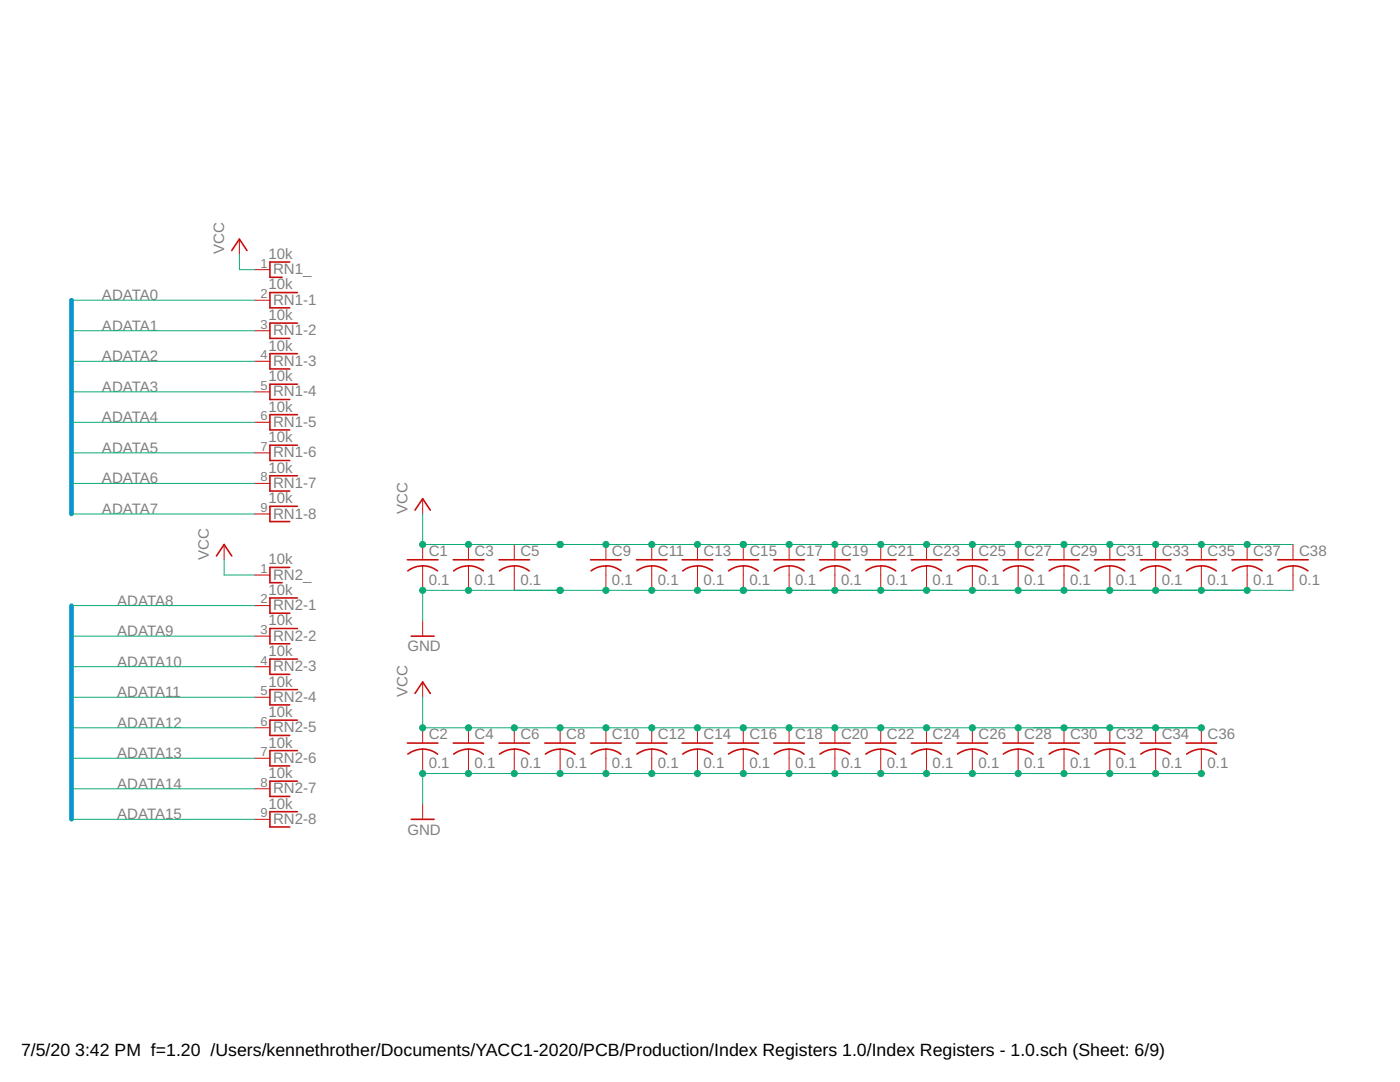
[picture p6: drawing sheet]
<svg xmlns="http://www.w3.org/2000/svg" width="279mm" height="216mm" viewBox="0 0 279 216" stroke-linecap="round" stroke-linejoin="round" font-family="sans-serif">
<g fill="none" stroke="#c90d0c" stroke-width=".32">
<path d="M46.2 50l1.6-2.3 1.5 2.3M57.8 52.3h-3.9v3h2.4M59.4 58.4h-5.5v3h3.9M59.4 64.5h-5.5v3h3.9M59.4 70.6h-5.5v3h3.9M59.4 76.7h-5.5v3h3.9M59.4 82.7h-5.5v3.1h3.9M59.4 88.8h-5.5v3.1h3.9M59.4 94.9h-5.5v3.1h3.9M43.2 110.9l1.5-2.3 1.5 2.3M57.8 113.2h-3.9v3.1h2.4M59.4 101h-5.5v3.1h3.9"/>
<path d="M59.4 119.3h-5.5v3.1h3.9M81.3 111.7h6.1M81.4 113.9a4.9 4.9 0 0 1 5.9 0M82.8 101.8l1.5-2.3 1.6 2.3M90.4 111.7h6.1M90.5 113.9a4.9 4.9 0 0 1 6 0M99.6 111.7h6.1M99.7 113.9a4.9 4.9 0 0 1 5.9 0M117.9 111.7h6.1M118 113.9a4.9 4.9 0 0 1 5.9 0M127 111.7h6.1M127.1 113.9a4.9 4.9 0 0 1 6 0"/>
<path d="M136.1 111.7h6.1M136.2 113.9a4.9 4.9 0 0 1 6 0M145.3 111.7h6.1M145.4 113.9a4.8 4.8 0 0 1 5.9 0M154.4 111.7h6.1M154.5 113.9a4.9 4.9 0 0 1 6 0M163.6 111.7h6.1M163.7 113.9a4.9 4.9 0 0 1 5.9 0M172.7 111.7h6.1M172.8 113.9a4.9 4.9 0 0 1 6 0M181.9 111.7h6.1M181.9 113.9a4.9 4.9 0 0 1 6 0"/>
<path d="M191 111.7h6.1M191.1 113.9a4.9 4.9 0 0 1 5.9 0M200.2 111.7h6M200.2 113.9a4.9 4.9 0 0 1 6 0M209.3 111.7h6.1M209.4 113.9a4.9 4.9 0 0 1 5.9 0M218.4 111.7h6.1M218.5 113.9a4.9 4.9 0 0 1 6 0M227.6 111.7h6.1M227.7 113.9a4.9 4.9 0 0 1 5.9 0M236.7 111.7h6.1M236.8 113.9a4.9 4.9 0 0 1 6 0"/>
<path d="M245.9 111.7h6M246 113.9a4.8 4.8 0 0 1 5.9 0M255 111.7h6.1M255.1 113.9a4.9 4.9 0 0 1 5.9 0M59.4 125.4h-5.5v3.1h3.9M59.4 131.5h-5.5v3.1h3.9M59.4 137.6h-5.5v3.1h3.9M82.1 126.9h4.5M82.8 138.4l1.5-2.3 1.6 2.3M59.4 143.7h-5.5v3h3.9M59.4 149.8h-5.5v3h3.9M59.4 155.9h-5.5v3h3.9"/>
<path d="M81.3 148.3h6.1M81.4 150.5a4.8 4.8 0 0 1 5.9 0M90.4 148.3h6.1M90.5 150.5a4.8 4.8 0 0 1 6 0M99.6 148.3h6.1M99.7 150.5a4.8 4.8 0 0 1 5.9 0M108.7 148.3h6.1M108.8 150.5a4.8 4.8 0 0 1 6 0M117.9 148.3h6.1M118 150.5a4.8 4.8 0 0 1 5.9 0M127 148.3h6.1M127.1 150.5a4.8 4.8 0 0 1 6 0"/>
<path d="M136.1 148.3h6.1M136.2 150.5a4.8 4.8 0 0 1 6 0M145.3 148.3h6.1M145.4 150.5a4.8 4.8 0 0 1 5.9 0M154.4 148.3h6.1M154.5 150.5a4.8 4.8 0 0 1 6 0M163.6 148.3h6.1M163.7 150.5a4.8 4.8 0 0 1 5.9 0M172.7 148.3h6.1M172.8 150.5a4.8 4.8 0 0 1 6 0M181.9 148.3h6.1M181.9 150.5a4.8 4.8 0 0 1 6 0"/>
<path d="M191 148.3h6.1M191.1 150.5a4.8 4.8 0 0 1 5.9 0M200.2 148.3h6M200.2 150.5a4.8 4.8 0 0 1 6 0M209.3 148.3h6.1M209.4 150.5a4.8 4.8 0 0 1 5.9 0M218.4 148.3h6.1M218.5 150.5a4.8 4.8 0 0 1 6 0M227.6 148.3h6.1M227.7 150.5a4.8 4.8 0 0 1 5.9 0M236.7 148.3h6.1M236.8 150.5a4.8 4.8 0 0 1 6 0"/>
<path d="M59.4 162h-5.5v3h3.9M82.1 163.5h4.5"/>
</g>
<g fill="none" stroke="#c90d0c" stroke-width=".2">
<path d="M47.8 47.7v3.1M50.8 53.8h3.1M50.8 59.9h3.1M50.8 66h3.1M50.8 72.1h3.1M50.8 78.2h3.1M50.8 84.3h3.1M50.8 90.4h3.1M50.8 96.5h3.1M84.3 99.5v3.1M44.7 108.6v3.1M50.8 102.6h3.1"/>
<path d="M50.8 114.7h3.1M84.3 108.6v3.1M84.3 112.9v4.9M93.5 108.6v3.1M93.5 112.9v4.9M102.6 108.6v3.1M102.6 112.9v4.9M120.9 108.6v3.1M120.9 112.9v4.9M130.1 108.6v3.1M130.1 112.9v4.9M139.2 108.6v3.1"/>
<path d="M139.2 112.9v4.9M148.3 108.6v3.1M148.3 112.9v4.9M157.5 108.6v3.1M157.5 112.9v4.9M166.6 108.6v3.1M166.6 112.9v4.9M175.8 108.6v3.1M175.8 112.9v4.9M184.9 108.6v3.1M184.9 112.9v4.9M194.1 108.6v3.1"/>
<path d="M194.1 112.9v4.9M203.2 108.6v3.1M203.2 112.9v4.9M212.3 108.6v3.1M212.3 112.9v4.9M221.5 108.6v3.1M221.5 112.9v4.9M230.6 108.6v3.1M230.6 112.9v4.9M239.8 108.6v3.1M239.8 112.9v4.9M248.9 108.6v3.1"/>
<path d="M248.9 112.9v4.9M258 108.6v3.1M258 112.9v4.9M50.8 120.8h3.1M50.8 126.9h3.1M50.8 133h3.1M50.8 139.1h3.1M84.3 123.9v3M84.3 136.1v3M50.8 145.2h3.1M50.8 151.3h3.1M50.8 157.4h3.1"/>
<path d="M84.3 145.2v3.1M84.3 149.5v4.8M93.5 145.2v3.1M93.5 149.5v4.8M102.6 145.2v3.1M102.6 149.5v4.8M111.8 145.2v3.1M111.8 149.5v4.8M120.9 145.2v3.1M120.9 149.5v4.8M130.1 145.2v3.1M130.1 149.5v4.8"/>
<path d="M139.2 145.2v3.1M139.2 149.5v4.8M148.3 145.2v3.1M148.3 149.5v4.8M157.5 145.2v3.1M157.5 149.5v4.8M166.6 145.2v3.1M166.6 149.5v4.8M175.8 145.2v3.1M175.8 149.5v4.8M184.9 145.2v3.1M184.9 149.5v4.8"/>
<path d="M194.1 145.2v3.1M194.1 149.5v4.8M203.2 145.2v3.1M203.2 149.5v4.8M212.3 145.2v3.1M212.3 149.5v4.8M221.5 145.2v3.1M221.5 149.5v4.8M230.6 145.2v3.1M230.6 149.5v4.8M239.8 145.2v3.1M239.8 149.5v4.8"/>
<path d="M50.8 163.5h3.1M84.3 160.4v3.1"/>
</g>
<path d="M14.3 59.9v42.7M14.3 120.8v42.7" fill="none" stroke="#0696d7" stroke-width=".93"/>
<g fill="none" stroke="#0dab76" stroke-width=".2">
<path d="M14.3 59.9h36.5M47.8 50.8v3h3M14.3 66h36.5M14.3 78.2h36.5M14.3 72.1h36.5M14.3 84.3h36.5M14.3 90.4h36.5M14.3 96.5h36.5M14.3 102.6h36.5M44.7 111.7v3h6.1M84.3 102.6v6h173.7M258 117.8h-173.7v6.1"/>
<path d="M14.3 120.8h36.5M14.3 126.9h36.5M14.3 133h36.5M14.3 139.1h36.5M84.3 139.1v6.1h155.5M14.3 145.2h36.5M14.3 151.3h36.5M14.3 157.4h36.5M239.8 154.3h-155.5v6.1M14.3 163.5h36.5"/>
</g>
<g fill="#0dab76" stroke="#0dab76" stroke-width=".2">
<circle cx="239.8" cy="108.6" r=".61"/>
<circle cx="230.6" cy="108.6" r=".61"/>
<circle cx="221.5" cy="108.6" r=".61"/>
<circle cx="212.3" cy="108.6" r=".61"/>
<circle cx="203.2" cy="108.6" r=".61"/>
<circle cx="194.1" cy="108.6" r=".61"/>
<circle cx="184.9" cy="108.6" r=".61"/>
<circle cx="175.8" cy="108.6" r=".61"/>
<circle cx="166.6" cy="108.6" r=".61"/>
<circle cx="157.5" cy="108.6" r=".61"/>
<circle cx="148.3" cy="108.6" r=".61"/>
<circle cx="139.2" cy="108.6" r=".61"/>
<circle cx="130.1" cy="108.6" r=".61"/>
<circle cx="120.9" cy="108.6" r=".61"/>
<circle cx="111.8" cy="108.6" r=".61"/>
<circle cx="93.5" cy="108.6" r=".61"/>
<circle cx="84.3" cy="108.6" r=".61"/>
<circle cx="248.9" cy="108.6" r=".61"/>
<circle cx="239.8" cy="145.2" r=".61"/>
<circle cx="230.6" cy="145.2" r=".61"/>
<circle cx="221.5" cy="145.2" r=".61"/>
<circle cx="212.3" cy="145.2" r=".61"/>
<circle cx="203.2" cy="145.2" r=".61"/>
<circle cx="194.1" cy="145.2" r=".61"/>
<circle cx="184.9" cy="145.2" r=".61"/>
<circle cx="175.8" cy="145.2" r=".61"/>
<circle cx="166.6" cy="145.2" r=".61"/>
<circle cx="157.5" cy="145.2" r=".61"/>
<circle cx="148.3" cy="145.2" r=".61"/>
<circle cx="139.2" cy="145.2" r=".61"/>
<circle cx="130.1" cy="145.2" r=".61"/>
<circle cx="120.9" cy="145.2" r=".61"/>
<circle cx="111.8" cy="145.2" r=".61"/>
<circle cx="102.6" cy="145.2" r=".61"/>
<circle cx="93.5" cy="145.2" r=".61"/>
<circle cx="84.3" cy="145.2" r=".61"/>
<circle cx="84.3" cy="117.8" r=".61"/>
<circle cx="93.5" cy="117.8" r=".61"/>
<circle cx="111.8" cy="117.8" r=".61"/>
<circle cx="120.9" cy="117.8" r=".61"/>
<circle cx="130.1" cy="117.8" r=".61"/>
<circle cx="148.3" cy="117.8" r=".61"/>
<circle cx="139.2" cy="117.8" r=".61"/>
<circle cx="157.5" cy="117.8" r=".61"/>
<circle cx="166.6" cy="117.8" r=".61"/>
<circle cx="175.8" cy="117.8" r=".61"/>
<circle cx="184.9" cy="117.8" r=".61"/>
<circle cx="194.1" cy="117.8" r=".61"/>
<circle cx="203.2" cy="117.8" r=".61"/>
<circle cx="212.3" cy="117.8" r=".61"/>
<circle cx="221.5" cy="117.8" r=".61"/>
<circle cx="230.6" cy="117.8" r=".61"/>
<circle cx="239.8" cy="117.8" r=".61"/>
<circle cx="248.9" cy="117.8" r=".61"/>
<circle cx="84.3" cy="154.3" r=".61"/>
<circle cx="93.5" cy="154.3" r=".61"/>
<circle cx="102.6" cy="154.3" r=".61"/>
<circle cx="111.8" cy="154.3" r=".61"/>
<circle cx="120.9" cy="154.3" r=".61"/>
<circle cx="130.1" cy="154.3" r=".61"/>
<circle cx="139.2" cy="154.3" r=".61"/>
<circle cx="148.3" cy="154.3" r=".61"/>
<circle cx="157.5" cy="154.3" r=".61"/>
<circle cx="166.6" cy="154.3" r=".61"/>
<circle cx="175.8" cy="154.3" r=".61"/>
<circle cx="184.9" cy="154.3" r=".61"/>
<circle cx="194.1" cy="154.3" r=".61"/>
<circle cx="203.2" cy="154.3" r=".61"/>
<circle cx="212.3" cy="154.3" r=".61"/>
<circle cx="221.5" cy="154.3" r=".61"/>
<circle cx="230.6" cy="154.3" r=".61"/>
<circle cx="239.8" cy="154.3" r=".61"/>
</g>
<g font-size="3.5">
<text x="4.2" y="210.7">7/5/20</text>
<text x="15" y="210.7">3:42 PM f=1.20 /Users/kennethrother/Documents/YACC1-2020/PCB/Production/Index Registers 1.0/Index Registers - 1.0.sch (Sheet: 6/9)</text>
</g>
<g font-size="3" fill="#808080">
<text x="44.7" y="50.8" transform="rotate(-90 44.7 50.8)">VCC</text>
<text x="53.6" y="51.7">10k</text>
<text x="20.4" y="59.9">ADATA0</text>
<text x="53.6" y="57.8">10k</text>
<text x="54.5" y="54.7">RN1_</text>
<text x="20.4" y="66">ADATA1</text>
<text x="53.6" y="63.9">10k</text>
<text x="54.5" y="60.8">RN1-1</text>
<text x="53.6" y="70">10k</text>
<text x="54.5" y="66.9">RN1-2</text>
<text x="20.4" y="72.1">ADATA2</text>
<text x="53.6" y="76">10k</text>
<text x="54.5" y="73">RN1-3</text>
<text x="20.4" y="78.2">ADATA3</text>
<text x="53.6" y="82.1">10k</text>
<text x="54.5" y="79.1">RN1-4</text>
<text x="20.4" y="84.3">ADATA4</text>
<text x="53.6" y="88.2">10k</text>
<text x="54.5" y="85.2">RN1-5</text>
<text x="20.4" y="90.4">ADATA5</text>
<text x="53.6" y="94.3">10k</text>
<text x="54.5" y="91.3">RN1-6</text>
<text x="20.4" y="96.5">ADATA6</text>
<text x="53.6" y="100.4">10k</text>
<text x="54.5" y="97.4">RN1-7</text>
<text x="20.4" y="102.6">ADATA7</text>
<text x="54.5" y="103.5">RN1-8</text>
<text x="81.3" y="102.6" transform="rotate(-90 81.3 102.6)">VCC</text>
<text x="41.7" y="111.7" transform="rotate(-90 41.7 111.7)">VCC</text>
<text x="53.6" y="112.6">10k</text>
<text x="85.6" y="110.9">C1</text>
<text x="94.7" y="110.9">C3</text>
<text x="103.9" y="110.9">C5</text>
<text x="122.1" y="110.9">C9</text>
<text x="131.3" y="110.9">C11</text>
<text x="140.4" y="110.9">C13</text>
<text x="149.6" y="110.9">C15</text>
<text x="158.7" y="110.9">C17</text>
<text x="167.8" y="110.9">C19</text>
<text x="177" y="110.9">C21</text>
<text x="186.1" y="110.9">C23</text>
<text x="195.3" y="110.9">C25</text>
<text x="204.4" y="110.9">C27</text>
<text x="213.6" y="110.9">C29</text>
<text x="222.7" y="110.9">C31</text>
<text x="231.8" y="110.9">C33</text>
<text x="241" y="110.9">C35</text>
<text x="250.1" y="110.9">C37</text>
<text x="259.3" y="110.9">C38</text>
<text x="53.6" y="118.7">10k</text>
<text x="54.5" y="115.7">RN2_</text>
<text x="85.6" y="116.7">0.1</text>
<text x="94.7" y="116.7">0.1</text>
<text x="103.9" y="116.7">0.1</text>
<text x="122.1" y="116.7">0.1</text>
<text x="131.3" y="116.7">0.1</text>
<text x="140.4" y="116.7">0.1</text>
<text x="149.6" y="116.7">0.1</text>
<text x="158.7" y="116.7">0.1</text>
<text x="167.8" y="116.7">0.1</text>
<text x="177" y="116.7">0.1</text>
<text x="186.1" y="116.7">0.1</text>
<text x="195.3" y="116.7">0.1</text>
<text x="204.4" y="116.7">0.1</text>
<text x="213.6" y="116.7">0.1</text>
<text x="222.7" y="116.7">0.1</text>
<text x="231.8" y="116.7">0.1</text>
<text x="241" y="116.7">0.1</text>
<text x="250.1" y="116.7">0.1</text>
<text x="259.3" y="116.7">0.1</text>
<text x="23.4" y="120.8">ADATA8</text>
<text x="53.6" y="124.8">10k</text>
<text x="54.5" y="121.8">RN2-1</text>
<text x="23.4" y="126.9">ADATA9</text>
<text x="53.6" y="130.9">10k</text>
<text x="54.5" y="127.8">RN2-2</text>
<text x="81.3" y="130">GND</text>
<text x="23.4" y="133">ADATA10</text>
<text x="53.6" y="137">10k</text>
<text x="54.5" y="133.9">RN2-3</text>
<text x="23.4" y="139.1">ADATA11</text>
<text x="53.6" y="143.1">10k</text>
<text x="54.5" y="140">RN2-4</text>
<text x="81.3" y="139.1" transform="rotate(-90 81.3 139.1)">VCC</text>
<text x="23.4" y="145.2">ADATA12</text>
<text x="53.6" y="149.2">10k</text>
<text x="54.5" y="146.1">RN2-5</text>
<text x="85.6" y="147.5">C2</text>
<text x="94.7" y="147.5">C4</text>
<text x="103.9" y="147.5">C6</text>
<text x="113" y="147.5">C8</text>
<text x="122.1" y="147.5">C10</text>
<text x="131.3" y="147.5">C12</text>
<text x="140.4" y="147.5">C14</text>
<text x="149.6" y="147.5">C16</text>
<text x="158.7" y="147.5">C18</text>
<text x="167.8" y="147.5">C20</text>
<text x="177" y="147.5">C22</text>
<text x="186.1" y="147.5">C24</text>
<text x="195.3" y="147.5">C26</text>
<text x="204.4" y="147.5">C28</text>
<text x="213.6" y="147.5">C30</text>
<text x="222.7" y="147.5">C32</text>
<text x="231.8" y="147.5">C34</text>
<text x="241" y="147.5">C36</text>
<text x="23.4" y="151.3">ADATA13</text>
<text x="53.6" y="155.3">10k</text>
<text x="54.5" y="152.2">RN2-6</text>
<text x="85.6" y="153.3">0.1</text>
<text x="94.7" y="153.3">0.1</text>
<text x="103.9" y="153.3">0.1</text>
<text x="113" y="153.3">0.1</text>
<text x="122.1" y="153.3">0.1</text>
<text x="131.3" y="153.3">0.1</text>
<text x="140.4" y="153.3">0.1</text>
<text x="149.6" y="153.3">0.1</text>
<text x="158.7" y="153.3">0.1</text>
<text x="167.8" y="153.3">0.1</text>
<text x="177" y="153.3">0.1</text>
<text x="186.1" y="153.3">0.1</text>
<text x="195.3" y="153.3">0.1</text>
<text x="204.4" y="153.3">0.1</text>
<text x="213.6" y="153.3">0.1</text>
<text x="222.7" y="153.3">0.1</text>
<text x="231.8" y="153.3">0.1</text>
<text x="241" y="153.3">0.1</text>
<text x="23.4" y="157.4">ADATA14</text>
<text x="53.6" y="161.4">10k</text>
<text x="54.5" y="158.3">RN2-7</text>
<text x="23.4" y="163.5">ADATA15</text>
<text x="54.5" y="164.4">RN2-8</text>
<text x="81.3" y="166.5">GND</text>
</g>
<g font-size="2.6" fill="#808080">
<text x="52" y="53.4">1</text>
<text x="52" y="59.5">2</text>
<text x="52" y="65.6">3</text>
<text x="52" y="71.7">4</text>
<text x="52" y="77.8">5</text>
<text x="52" y="83.8">6</text>
<text x="52" y="89.9">7</text>
<text x="52" y="96">8</text>
<text x="52" y="102.1">9</text>
<text x="52" y="114.3">1</text>
<text x="52" y="120.4">2</text>
<text x="52" y="126.5">3</text>
<text x="52" y="132.6">4</text>
<text x="52" y="138.7">5</text>
<text x="52" y="144.8">6</text>
<text x="52" y="150.9">7</text>
<text x="52" y="157">8</text>
<text x="52" y="163.1">9</text>
</g>
</svg>
